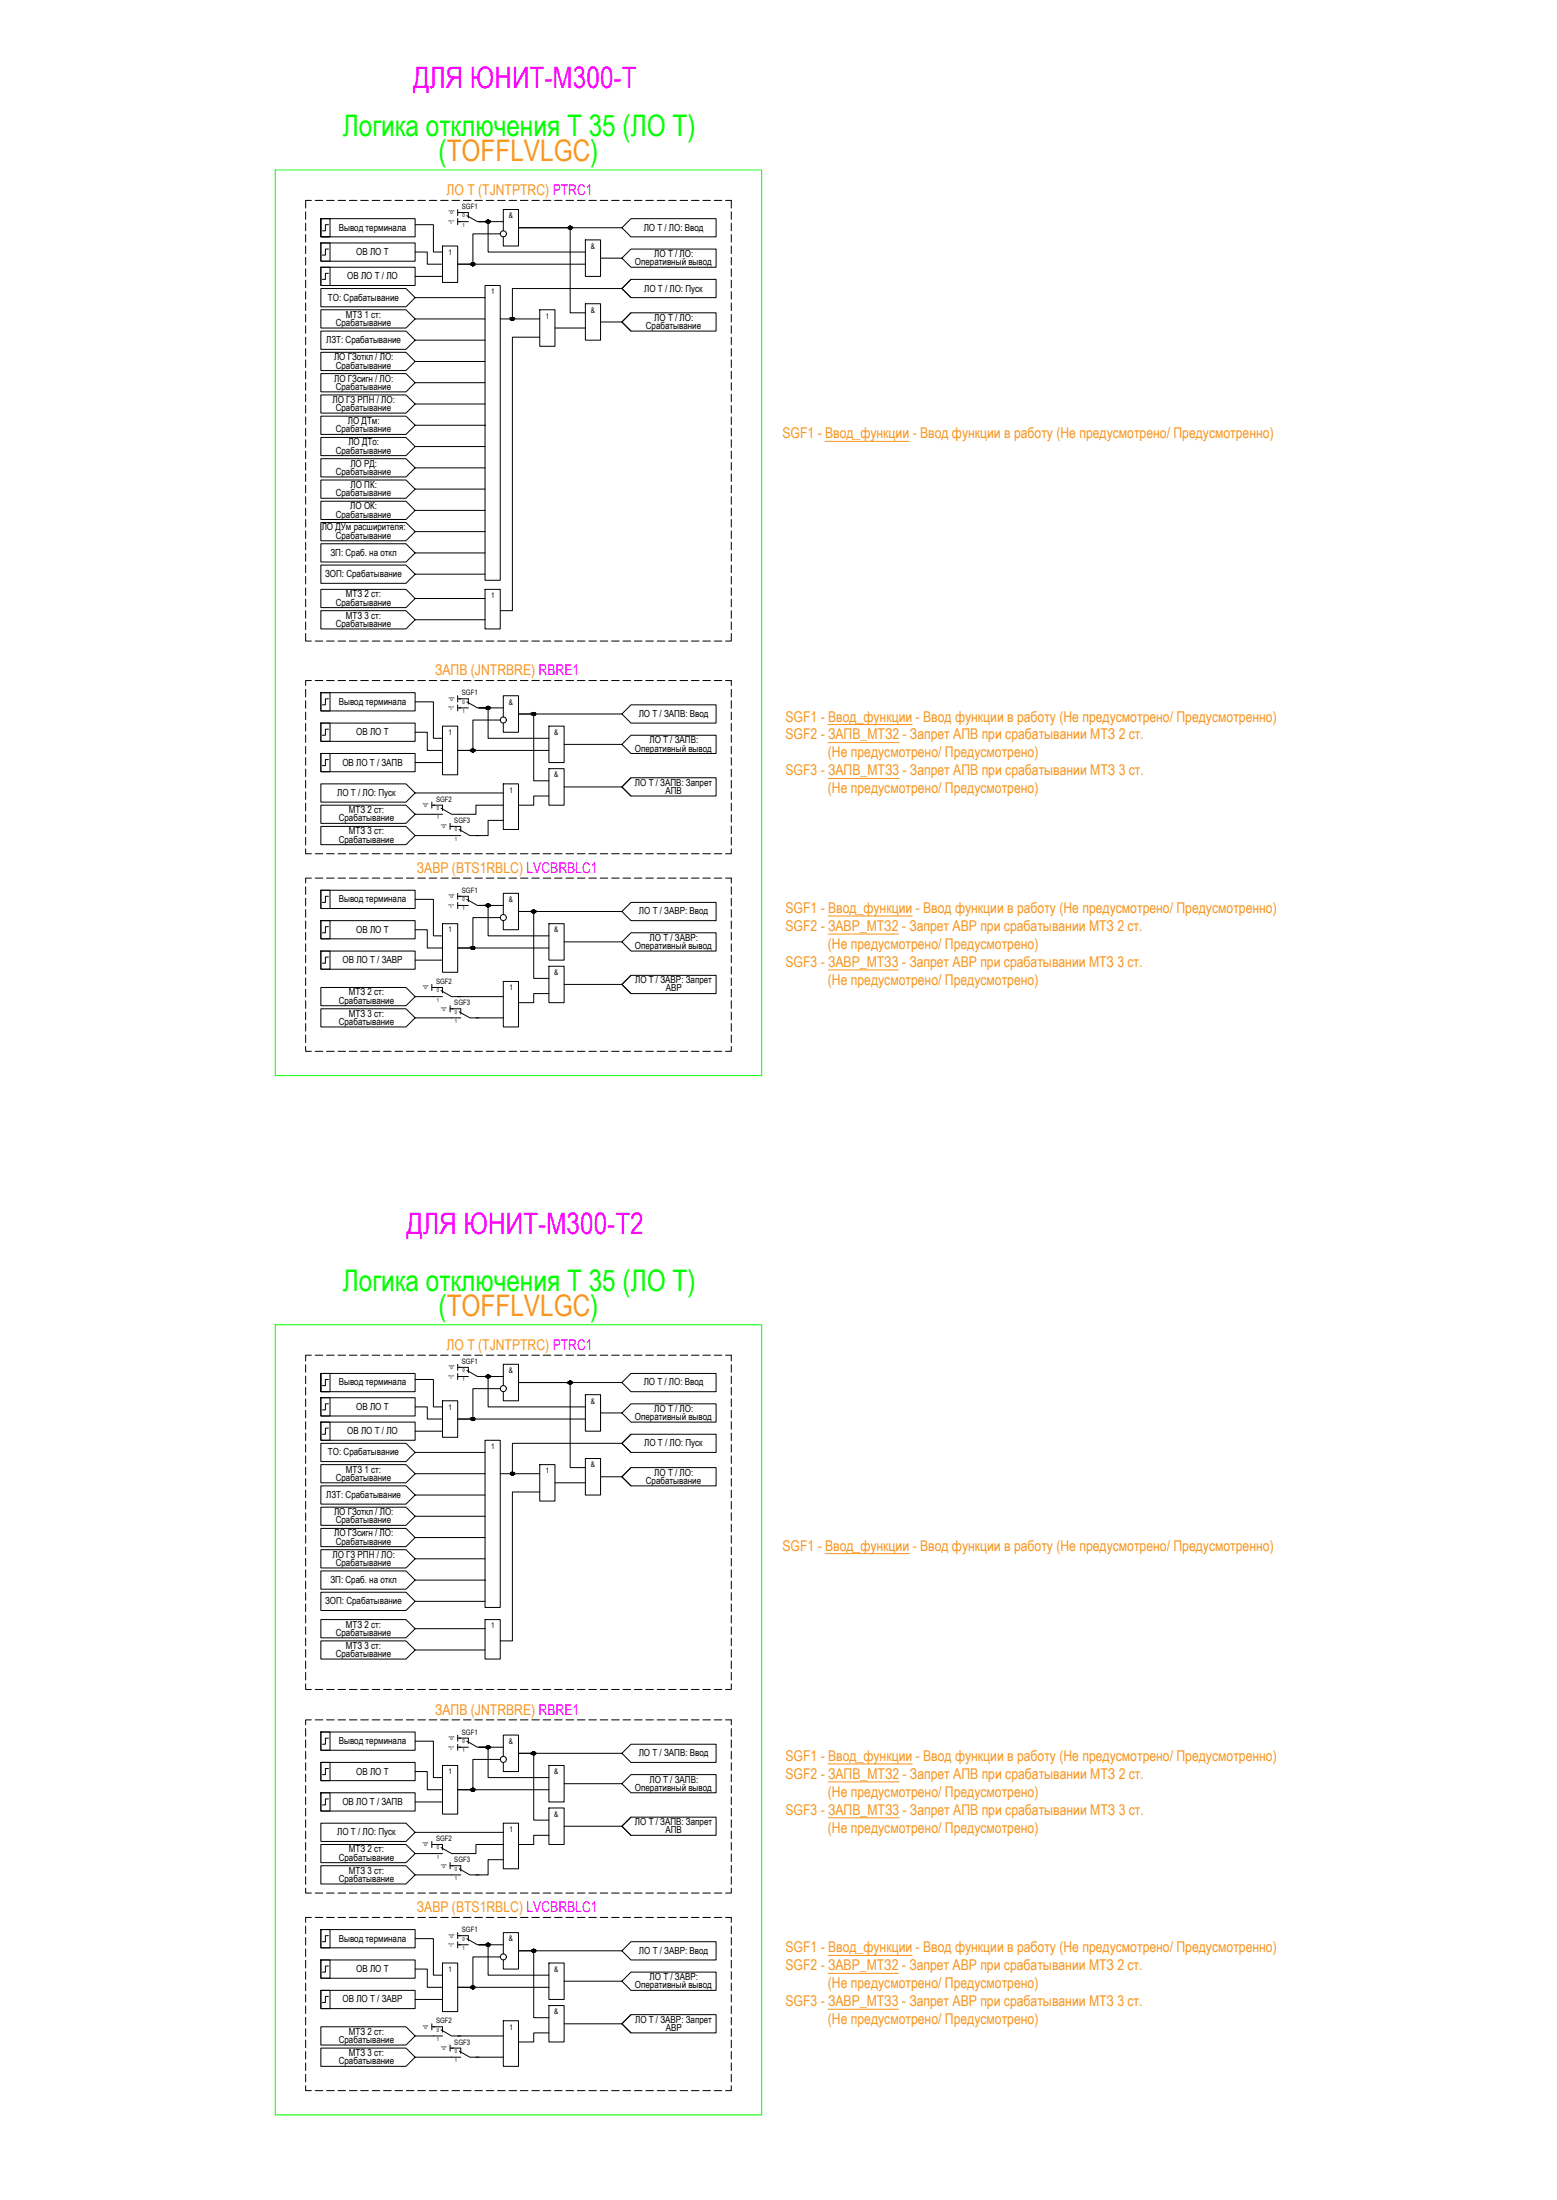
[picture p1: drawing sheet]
<svg xmlns="http://www.w3.org/2000/svg" width="841mm" height="1189mm" viewBox="0 0 841 1189" stroke-linecap="round" stroke-linejoin="round" font-family="sans-serif">
<!-- layer: 0 -->
<g fill="none" stroke="#000" stroke-width=".54">
<path d="M165 114v5M168 108h-3v4M170 108h4M173 118v10h5v-10h-5h51v10h-51zM176 108h5M183 108h4M189 108h4M195 108h4M201 108h4M207 108h4M213 108h4M219 108h5"/>
<path d="M226 108h4M232 108h4M238 108h4M244 108h4M247 113v4M247 118v3M247 115h2M247 120h2M250 108h4M256 108h5M263 108h4M269 108h4"/>
<path d="M272 120h-13h5v16h52M275 108h4M281 108h4M287 108h4M293 108h5M300 108h4M306 108h4M312 108h4M318 108h4M324 108h4M330 108h4M337 108h4"/>
<path d="M341 118h46v10h-46l-5-5zM343 108h4M349 108h4M355 108h4M361 108h4M367 108h4M373 108h5M380 108h4M386 108h4M392 108h3v4M395 114v5M165 121v4"/>
<path d="M165 127v4M165 133v4M165 139v4M173 131h51v10h-51zM173 131h5v10h-5zM177 135h-1v3h-2M177 121h-1v4h-2M224 136h7v7h8M224 121h10v15h5M239 133h8v20h-8zM270 126h-15v17h-8h69M272 125v-12h8v20h-8v-5"/>
<path d="M316 130h8v19h-8zM324 140h12l5-5h46v9h-46l-5-4M336 123h-56h28v46h8M395 121v4M395 127v4M395 133v4M395 139v4M165 145v4M165 151v5M165 158v4M173 156h46l5 5-5 5h-46zM173 144h5v10h-5z"/>
<path d="M173 144h51v10h-51zM177 148h-1v3h-2M224 149h15M262 154h8v160h-8zM336 156l5-5h46v10h-46l-5-5h-59v16M341 151l-5 5 5 5M395 145v4M395 151v5M395 158v4M165 164v4M165 170v4M165 176v4"/>
<path d="M173 167h46l5 5-5 5h-46zM224 172h38M224 161h38M270 172h22M292 167h8v20h-8zM300 177h16M316 164h8v20h-8zM324 174h12M341 169l-5 5 5 5M341 169h46v10h-46l-5-5zM395 164v4M395 170v4"/>
<path d="M395 176v4M165 182v4M165 188v4M165 194v5M173 190h46l5 5-5 5h-46zM224 184l-5 5h-46v-10h46l5 5h38M224 195h38M292 182h-15v148h-7M395 182v4M395 188v4M395 194v5M165 201v4"/>
<path d="M165 207v4M165 213v4M165 219v4M173 202h46l5 5-5 5h-46zM173 213h46l5 5-5 5h-46zM224 207h38M224 218h38M395 201v4M395 207v4M395 213v4M395 219v4M165 225v4"/>
<path d="M165 231v5M165 238v4M173 225h46l5 5-5 5h-46zM173 236h46l5 5-5 5h-46zM224 230h38M395 225v4M395 231v5M395 238v4M165 244v4M165 250v4M165 256v4M173 248h46l5 5-5 5h-46z"/>
<path d="M173 259h46l5 5-5 5h-46zM224 241h38M224 253h38M395 244v4M395 250v4M395 256v4M165 262v4M165 268v5M165 275v4M173 271h46l5 5-5 5h-46zM224 264h38M224 276h38"/>
<path d="M395 262v4M395 268v5M395 275v4M165 281v4M165 287v4M165 293v4M165 299v4M173 294h46l5 5-5 5h-46zM173 282h46l5 5-5 5h-46zM224 287h38M224 299h38M395 281v4"/>
<path d="M395 287v4M395 293v4M395 299v4M165 305v4M165 312v4M165 318v4M173 318h46l5 5-5 5h-46zM224 310l-5 5h-46v-10h46l5 5h38M262 318h8v22h-8zM395 305v4M395 312v4M395 318v4"/>
<path d="M165 324v4M165 330v4M165 336v4M173 330h46l5 5-5 5h-46zM224 323h38M224 335h38M395 324v4M395 330v4M395 336v4M165 342v4h3M170 346h4M176 346h5"/>
<path d="M183 346h4M189 346h4M195 346h4M201 346h4M207 346h4M213 346h4M219 346h5M226 346h4M232 346h4M238 346h4M244 346h4M250 346h4"/>
<path d="M256 346h5M263 346h4M269 346h4M275 346h4M281 346h4M287 346h4M293 346h5M300 346h4M306 346h4M312 346h4M318 346h4M324 346h4"/>
<path d="M330 346h4M337 346h4M343 346h4M349 346h4M355 346h4M361 346h4M367 346h4M373 346h5M380 346h4M386 346h4M395 342v4h-3M165 373v4"/>
<path d="M165 379v4M168 368h-3v2M170 368h4M173 374h5v10h-5zM173 374h51v10h-51zM176 368h5M177 378h-1v3h-2M183 368h4M189 368h4M195 368h4M201 368h4M207 368h4"/>
<path d="M213 368h4M219 368h5M224 379h10v20h5M226 368h4M232 368h4M238 368h4M244 368h4M247 376v3M247 378h2M250 368h4M256 368h5M263 368h4"/>
<path d="M269 368h4M275 368h4M281 368h4M287 368h4M293 368h5M300 368h4M306 368h4M312 368h4M318 368h4M324 368h4M330 368h4M337 368h4"/>
<path d="M343 368h4M349 368h4M355 368h4M361 368h4M367 368h4M373 368h5M380 368h4M386 368h4M392 368h3v2M395 373v4M395 379v4M165 385v4"/>
<path d="M165 391v4M165 397v4M173 391h5v10h-5zM173 391h51v10h-51zM177 394h-1v3h-2M224 396h7v10h8M239 392h8v27h-8zM247 381v3M247 383h2M270 389h-15v17h-8h50M272 383h-13h5v16h33M272 387v-11h8v20h-8v-5"/>
<path d="M297 392h8v20h-8zM336 386h-56h8v36h9M341 381h46v10h-46l-5-5zM395 385v4M395 391v4M395 397v4M165 403v4M165 409v5M165 416v4M173 407h5v10h-5zM173 407h51v10h-51zM177 410h-1v4h-2"/>
<path d="M224 412h15M297 415h8v20h-8zM305 402h31l5-5h46v10h-46l-5-5M395 403v4M395 409v5M395 416v4M165 422v4M165 428v4M165 434v4M173 424h46l5 5-5 4h-46zM173 435h46l5 5-5 5h-46zM224 429h48"/>
<path d="M233 433v4M233 435h2M272 424h8v24h-8zM272 435h-15v5h-8M297 430h-9v5h-8M305 425h31M341 420l-5 5 5 5M341 420h46v10h-46l-5-5zM395 422v4M395 428v4M395 434v4M165 459v2h3"/>
<path d="M165 440v4M165 446v4M165 453v4M173 447h46l5 5-5 4h-46zM224 440h10M224 452h20M243 445v3M243 447h2M272 443h-8v9h-7M395 459v2h-3M395 440v4M395 446v4"/>
<path d="M395 453v4M165 479v4M168 475h-3v2M170 461h4M170 475h4M176 461h5M176 475h5M183 461h4M183 475h4M189 461h4M189 475h4M195 461h4"/>
<path d="M195 475h4M201 461h4M201 475h4M207 461h4M207 475h4M213 461h4M213 475h4M219 461h5M219 475h5M226 461h4M226 475h4M232 461h4"/>
<path d="M232 475h4M238 461h4M238 475h4M244 461h4M244 475h4M250 461h4M250 475h4M256 461h5M256 475h5M263 461h4M263 475h4M269 461h4"/>
<path d="M269 475h4M275 461h4M275 475h4M281 461h4M281 475h4M287 461h4M287 475h4M293 461h5M293 475h5M300 461h4M300 475h4M306 461h4"/>
<path d="M306 475h4M312 461h4M312 475h4M318 461h4M318 475h4M324 461h4M324 475h4M330 461h4M330 475h4M337 461h4M337 475h4M343 461h4"/>
<path d="M343 475h4M349 461h4M349 475h4M355 461h4M355 475h4M361 461h4M361 475h4M367 461h4M367 475h4M373 461h5M373 475h5M380 461h4"/>
<path d="M380 475h4M386 461h4M386 475h4M392 475h3v2M395 479v4M165 485v5M165 492v4M165 498v4M173 498h5v9h-5zM173 498h51v9h-51zM173 481h5v10h-5zM173 481h51v10h-51z"/>
<path d="M177 484h-1v4h-2M224 486h10v20h5M239 499h8v26h-8zM247 483v3M247 488v3M247 484h2M247 489h2M270 496h-15v16h-8h50M272 489h-13h5v17h33M272 494v-11h8v19h-8v-4M297 499h8v20h-8zM336 493l5-5h46v10h-46z"/>
<path d="M336 493h-56h8v36h9M395 485v5M395 492v4M395 498v4M165 504v4M165 510v4M165 516v4M173 514h5v10h-5zM173 514h51v10h-51zM177 501h-1v3h-2M177 517h-1v4h-2M224 502h7v10h8"/>
<path d="M224 519h15M305 509h31M336 509l5-5h46v10h-46zM395 504v4M395 510v4M395 516v4M165 522v4M165 529v4M165 535v4M173 534h46l5 5-5 4h-46zM224 539h10M233 532v3"/>
<path d="M233 534h2M247 539h25M272 530h8v25h-8zM297 522h8v20h-8zM297 537h-9v5h-8M305 532h31M341 527l-5 5 5 5M341 527h46v10h-46l-5-5zM395 522v4M395 529v4M395 535v4M165 541v4"/>
<path d="M165 547v4M165 553v4M165 559v4M173 545h46l5 5-5 5h-46zM224 550h20M243 543v4M243 545h2M257 550h15M395 541v4M395 547v4M395 553v4M395 559v4"/>
<path d="M165 565v3h3M170 568h4M176 568h5M183 568h4M189 568h4M195 568h4M201 568h4M207 568h4M213 568h4M219 568h5M226 568h4M232 568h4"/>
<path d="M238 568h4M244 568h4M250 568h4M256 568h5M263 568h4M269 568h4M275 568h4M281 568h4M287 568h4M293 568h5M300 568h4M306 568h4"/>
<path d="M312 568h4M318 568h4M324 568h4M330 568h4M337 568h4M343 568h4M349 568h4M355 568h4M361 568h4M367 568h4M373 568h5M380 568h4"/>
<path d="M386 568h4M395 565v3h-3M165 737v5M168 732h-3v3M170 732h4M176 732h5M183 732h4M189 732h4M195 732h4M201 732h4M207 732h4M213 732h4"/>
<path d="M219 732h5M226 732h4M232 732h4M238 732h4M244 732h4M247 737v4M247 739h2M250 732h4M256 732h5M263 732h4M269 732h4M275 732h4"/>
<path d="M281 732h4M287 732h4M293 732h5M300 732h4M306 732h4M312 732h4M318 732h4M324 732h4M330 732h4M337 732h4M343 732h4M349 732h4"/>
<path d="M355 732h4M361 732h4M367 732h4M373 732h5M380 732h4M386 732h4M392 732h3v3M395 737v5M165 744v4M165 750v4M165 756v4M173 755h51v10h-51z"/>
<path d="M173 755h5v10h-5zM173 742v10h5v-10h-5h51v10h-51zM177 759h-1v3h-2M177 745h-1v4h-2M224 745h10v15h5M239 757h8v20h-8zM247 742v3M247 744h2M270 750h-15v17h-8h69M272 744h-13h5v16h52M272 749v-12h8v20h-8v-5M316 754h8v19h-8z"/>
<path d="M336 747l5-5h46v10h-46zM336 747h-56h28v46h8M395 744v4M395 750v4M395 756v4M165 762v4M165 768v4M165 774v5M173 780h46l5 5-5 5h-46zM173 768h5v10h-5zM173 768h51v10h-51zM177 772h-1v3h-2"/>
<path d="M224 760h7v7h8M224 773h15M262 778h8v91h-8zM324 764h12l5-5h46v9h-46l-5-4M336 780l5-5h46v10h-46l-5-5h-59v16M341 775l-5 5 5 5M395 762v4M395 768v4M395 774v5M165 781v4M165 787v4M165 793v4"/>
<path d="M165 799v4M173 791h46l5 5-5 5h-46zM224 796h38M224 785h38M270 796h22M292 791h8v20h-8zM316 788h8v20h-8zM324 798h12M341 793l-5 5 5 5M341 793h46v10h-46l-5-5zM395 781v4M395 787v4"/>
<path d="M395 793v4M395 799v4M165 805v4M165 811v4M165 818v4M173 814h46l5 5-5 5h-46zM224 808l-5 5h-46v-10h46l5 5h38M224 819h38M292 806h-15v81h-7M300 801h16M395 805v4M395 811v4"/>
<path d="M395 818v4M165 824v4M165 830v4M165 836v4M173 826h46l5 5-5 5h-46zM173 837h46l5 5-5 5h-46zM224 831h38M395 824v4M395 830v4M395 836v4M165 842v4M165 848v4"/>
<path d="M165 854v5M173 849h46l5 5-5 5h-46zM224 842h38M224 854h38M395 842v4M395 848v4M395 854v5M165 861v4M165 867v4M165 873v4M165 879v4M173 875h46l5 5-5 5h-46z"/>
<path d="M224 865l-5 5h-46v-10h46l5 5h38M262 875h8v22h-8zM395 861v4M395 867v4M395 873v4M395 879v4M165 885v4M165 891v5M165 898v4M173 887h46l5 5-5 5h-46zM224 880h38M224 892h38"/>
<path d="M395 885v4M395 891v5M395 898v4M165 910v3h3M165 904v4M170 913h4M176 913h5M183 913h4M189 913h4M195 913h4M201 913h4M207 913h4"/>
<path d="M213 913h4M219 913h5M226 913h4M232 913h4M238 913h4M244 913h4M250 913h4M256 913h5M263 913h4M269 913h4M275 913h4M281 913h4"/>
<path d="M287 913h4M293 913h5M300 913h4M306 913h4M312 913h4M318 913h4M324 913h4M330 913h4M337 913h4M343 913h4M349 913h4M355 913h4"/>
<path d="M361 913h4M367 913h4M373 913h5M380 913h4M386 913h4M395 910v3h-3M395 904v4M165 934v4M168 929h-3v3M170 929h4M173 936h5v10h-5zM173 936h51v10h-51z"/>
<path d="M176 929h5M177 939h-1v4h-2M183 929h4M189 929h4M195 929h4M201 929h4M207 929h4M213 929h4M219 929h5M226 929h4M232 929h4M238 929h4"/>
<path d="M244 929h4M247 938v3M247 939h2M250 929h4M256 929h5M263 929h4M269 929h4M275 929h4M281 929h4M287 929h4M293 929h5M300 929h4"/>
<path d="M306 929h4M312 929h4M318 929h4M324 929h4M330 929h4M337 929h4M343 929h4M349 929h4M355 929h4M361 929h4M367 929h4M373 929h5"/>
<path d="M380 929h4M386 929h4M392 929h3v3M395 934v4M165 940v4M165 946v5M165 953v4M165 959v4M173 952h5v10h-5zM173 952h51v10h-51zM177 956h-1v3h-2M224 957h7v10h8"/>
<path d="M224 941h10v20h5M239 954h8v26h-8zM247 943v3M247 944h2M270 951h-15v16h-8h50M272 944h-13h5v17h33M272 949v-11h8v19h-8v-5M297 954h8v20h-8zM336 947l5-4h46v9h-46zM336 947h-56h8v37h9M395 940v4M395 946v5"/>
<path d="M395 953v4M395 959v4M165 965v4M165 971v4M165 977v4M173 969h5v10h-5zM173 969h51v10h-51zM177 972h-1v3h-2M224 974h15M297 977h8v20h-8zM305 964h31l5-5h46v10h-46l-5-5M395 965v4"/>
<path d="M395 971v4M395 977v4M165 983v5M165 990v4M165 996v4M173 985h46l5 5-5 5h-46zM173 997h46l5 5-5 5h-46zM224 990h48M233 995v3M233 997h2M272 985h8v25h-8zM272 997h-15v5h-8"/>
<path d="M297 992h-9v5h-8M305 987h31M336 987l5-5h46v10h-46zM341 982l-5 5 5 5M395 983v5M395 990v4M395 996v4M165 1002v4M165 1008v4M165 1014v4M173 1008h46l5 5-5 5h-46zM224 1002h10"/>
<path d="M224 1013h20M243 1007v3M243 1008h2M272 1005h-8v8h-7M395 1002v4M395 1008v4M395 1014v4M165 1020v3h3M168 1036h-3v3M170 1023h4M170 1036h4M176 1023h5"/>
<path d="M176 1036h5M183 1023h4M183 1036h4M189 1023h4M189 1036h4M195 1023h4M195 1036h4M201 1023h4M201 1036h4M207 1023h4M207 1036h4M213 1023h4"/>
<path d="M213 1036h4M219 1023h5M219 1036h5M226 1023h4M226 1036h4M232 1023h4M232 1036h4M238 1023h4M238 1036h4M244 1023h4M244 1036h4M250 1023h4"/>
<path d="M250 1036h4M256 1023h5M256 1036h5M263 1023h4M263 1036h4M269 1023h4M269 1036h4M275 1023h4M275 1036h4M281 1023h4M281 1036h4M287 1023h4"/>
<path d="M287 1036h4M293 1023h5M293 1036h5M300 1023h4M300 1036h4M306 1023h4M306 1036h4M312 1023h4M312 1036h4M318 1023h4M318 1036h4M324 1023h4"/>
<path d="M324 1036h4M330 1023h4M330 1036h4M337 1023h4M337 1036h4M343 1023h4M343 1036h4M349 1023h4M349 1036h4M355 1023h4M355 1036h4M361 1023h4"/>
<path d="M361 1036h4M367 1023h4M367 1036h4M373 1023h5M373 1036h5M380 1023h4M380 1036h4M386 1023h4M386 1036h4M392 1036h3v3M395 1020v3h-3M165 1041v4"/>
<path d="M165 1047v4M165 1053v4M165 1059v4M173 1059h5v10h-5zM173 1059h51v10h-51zM173 1043h5v10h-5zM173 1043h51v10h-51zM177 1046h-1v3h-2M224 1048h10v19h5M247 1044v4M247 1049v4M247 1046h2"/>
<path d="M247 1051h2M270 1058h-15v16h-8h50M272 1051h-13h5v16h33M272 1056v-12h8v20h-8v-5M336 1054l5-5h46v10h-46zM336 1054h-56h8v36h9M395 1041v4M395 1047v4M395 1053v4M395 1059v4M165 1066v4M165 1072v4"/>
<path d="M165 1078v4M173 1076h5v9h-5zM173 1076h51v9h-51zM177 1062h-1v4h-2M177 1079h-1v3h-2M224 1064h7v10h8M239 1061h8v26h-8zM297 1061h8v19h-8zM305 1071h31M336 1071l5-5h46v10h-46zM395 1066v4M395 1072v4"/>
<path d="M395 1078v4M165 1084v4M165 1090v4M165 1096v4M173 1095h46l5 5-5 5h-46zM224 1080h15M233 1094v3M233 1095h2M272 1092h8v25h-8zM297 1084h8v19h-8zM297 1099h-9v4h-8M305 1094h31"/>
<path d="M341 1089l-5 5 5 5M341 1089h46v10h-46l-5-5zM395 1084v4M395 1090v4M395 1096v4M165 1102v5M165 1109v4M165 1115v4M173 1107h46l5 5-5 5h-46zM224 1100h10M224 1112h20M243 1105v3"/>
<path d="M243 1107h2M247 1100h25M257 1112h15M395 1102v5M395 1109v4M395 1115v4M165 1127v3h3M165 1121v4M170 1130h4M176 1130h5M183 1130h4M189 1130h4"/>
<path d="M195 1130h4M201 1130h4M207 1130h4M213 1130h4M219 1130h5M226 1130h4M232 1130h4M238 1130h4M244 1130h4M250 1130h4M256 1130h5M263 1130h4"/>
<path d="M269 1130h4M275 1130h4M281 1130h4M287 1130h4M293 1130h5M300 1130h4M306 1130h4M312 1130h4M318 1130h4M324 1130h4M330 1130h4M337 1130h4"/>
<path d="M343 1130h4M349 1130h4M355 1130h4M361 1130h4M367 1130h4M373 1130h5M380 1130h4M386 1130h4M395 1127v3h-3M395 1121v4"/>
<circle cx="264" cy="120" r=".8"/>
<circle cx="272" cy="126" r="1.6"/>
<circle cx="308" cy="123" r=".8"/>
<circle cx="255" cy="143" r=".8"/>
<circle cx="277" cy="172" r=".8"/>
<circle cx="264" cy="383" r=".8"/>
<circle cx="272" cy="389" r="1.6"/>
<circle cx="288" cy="386" r=".8"/>
<circle cx="255" cy="406" r=".8"/>
<circle cx="264" cy="489" r=".8"/>
<circle cx="272" cy="496" r="1.6"/>
<circle cx="288" cy="493" r=".8"/>
<circle cx="255" cy="512" r=".8"/>
<circle cx="264" cy="744" r=".8"/>
<circle cx="272" cy="750" r="1.6"/>
<circle cx="308" cy="747" r=".8"/>
<circle cx="255" cy="767" r=".8"/>
<circle cx="277" cy="796" r=".8"/>
<circle cx="264" cy="944" r=".8"/>
<circle cx="272" cy="951" r="1.6"/>
<circle cx="288" cy="947" r=".8"/>
<circle cx="255" cy="967" r=".8"/>
<circle cx="264" cy="1051" r=".8"/>
<circle cx="272" cy="1057" r="1.6"/>
<circle cx="288" cy="1054" r=".8"/>
<circle cx="255" cy="1074" r=".8"/>
</g>
<path d="M149 92h262v489h-262zM149 716h262v427h-262z" fill="none" stroke="#0f0" stroke-width=".54"/>
<g fill="none" stroke="#000" stroke-width=".54">
<path d="M248 115h5v3M248 120h5M252 117l6 3h5M248 378h5v3M252 379l6 4h5M248 383h5M234 435h5v3M238 437l6 3h5M234 440h5M244 447h5v2M244 452h5M248 448l6 4h5"/>
<path d="M248 484h5v3M248 489h5M252 486l6 3h5M234 534h5v3M234 539h5M238 535l6 4h5M244 545h5v3M244 550h5M248 547l6 3h5M248 739h5v3M248 744h5M252 741l6 3h5"/>
<path d="M248 939h5v3M248 944h5M252 941l6 3h5M234 997h5v3M238 998l6 4h5M234 1002h5M244 1008h5v3M244 1013h5M248 1010l6 3h5M248 1046h5v3M248 1051h5M252 1048l6 3h5"/>
<path d="M234 1095h5v3M238 1097l6 3h5M234 1100h5M244 1107h5v3M244 1112h5M248 1108l6 4h5"/>
</g>
<!-- layer: 0 -->
<g fill="#000" stroke="#000" stroke-width=".54">
<path d="M276 172h1zM288 387h1zM288 493h1zM276 796h1zM288 948h1zM288 1055h1z"/>
<path d="M263 119h1zM263 119h1z"/>
<path d="M263 119h1zM263 119h1z"/>
<path d="M263 119h1zM263 119h1z"/>
<path d="M263 119h1zM263 119h1z"/>
<path d="M263 119h1zM263 119h1z"/>
<path d="M263 119h1zM263 119h1z"/>
<path d="M263 119h1zM263 119h1z"/>
<path d="M263 119h1zM263 119h1z"/>
<path d="M263 119h1zM263 119h1z"/>
<path d="M263 119h1zM263 119h1z"/>
<path d="M263 119l1 1zM263 119l1 1z"/>
<path d="M263 120h1zM263 120h1z"/>
<path d="M263 120h1zM263 120h1z"/>
<path d="M263 120h1zM263 120h1z"/>
<path d="M263 120h1zM263 120h1z"/>
<path d="M263 120h1zM263 120h1z"/>
<path d="M263 120h1zM263 120h1z"/>
<path d="M263 121h1zM263 121h1z"/>
<path d="M263 121h1zM263 121h1z"/>
<path d="M263 120h1zM263 120l1 1z"/>
<path d="M263 120h1zM263 120h1z"/>
<path d="M263 120h1zM263 120h1z"/>
<path d="M263 120h1zM263 120h1z"/>
<path d="M263 120h1zM263 120h1z"/>
<path d="M263 120h1zM263 120h1z"/>
<path d="M263 120h1zM263 120h1z"/>
<path d="M263 120h1zM263 120h1z"/>
<path d="M263 120h1zM263 120h1z"/>
<path d="M308 122h1zM308 122h1z"/>
<path d="M307 122l2 1zM307 122l2 1z"/>
<path d="M307 124h2zM307 124h1z"/>
<path d="M307 123h2zM307 123h2z"/>
<path d="M307 124h2zM307 124h2z"/>
<path d="M307 123h2zM307 123h2z"/>
<path d="M307 124h2zM307 124h2z"/>
<path d="M307 123h2zM307 123h2z"/>
<path d="M307 123h2zM307 123h2z"/>
<path d="M307 123l2 1zM307 123l2 1z"/>
<path d="M307 124h2zM307 124h2z"/>
<path d="M307 123h2zM307 123h2z"/>
<path d="M307 123h2zM307 123h2z"/>
<path d="M307 123h2zM307 123h2z"/>
<path d="M307 123h2zM307 123h2z"/>
<path d="M307 123h2zM307 123h2z"/>
<path d="M307 123h2zM307 123h2z"/>
<path d="M307 123h2zM307 123h2z"/>
<path d="M307 123h2zM307 123h2z"/>
<path d="M307 123h2zM307 123h2z"/>
<path d="M255 142h1zM255 142h1z"/>
<path d="M255 142h1zM255 142h1z"/>
<path d="M255 144h1zM255 144h1z"/>
<path d="M255 142h1zM255 142h1z"/>
<path d="M255 144h1zM255 144h1z"/>
<path d="M255 142h1zM255 142h1z"/>
<path d="M255 143h1zM255 143l1 1z"/>
<path d="M255 142h1zM255 142h1z"/>
<path d="M255 143h1zM255 143h1z"/>
<path d="M255 142h1zM255 142h1z"/>
<path d="M255 143h1zM255 143h1z"/>
<path d="M255 142h1zM255 142h1z"/>
<path d="M255 143h1zM255 143h1z"/>
<path d="M255 142h1zM255 142h1z"/>
<path d="M255 143h1zM255 143h1z"/>
<path d="M255 142h1zM255 142h1z"/>
<path d="M255 143h1zM255 143h1z"/>
<path d="M255 142h1zM255 142h1z"/>
<path d="M255 143h1zM255 143h1z"/>
<path d="M255 142l1 1zM255 142l1 1z"/>
<path d="M255 143h1zM255 143h1z"/>
<path d="M255 143h1zM255 143h1z"/>
<path d="M255 143h1zM255 143h1z"/>
<path d="M255 143h1zM255 143h1z"/>
<path d="M255 143h1zM255 143h1z"/>
<path d="M255 143h1zM255 143h1z"/>
<path d="M255 143h1zM255 143h1z"/>
<path d="M255 143h1zM255 143h1z"/>
<path d="M276 172h1zM276 172h1z"/>
<path d="M276 173h1zM276 173h1z"/>
<path d="M276 172h1zM276 172h1z"/>
<path d="M276 173h1zM276 173h1z"/>
<path d="M276 172h1zM276 172h1z"/>
<path d="M276 173h1zM276 173h1z"/>
<path d="M276 172h1zM276 172h1z"/>
<path d="M276 173h1zM276 173h1z"/>
<path d="M276 172h1zM276 172h1z"/>
<path d="M276 173h1zM276 173h1z"/>
<path d="M276 172h1zM276 172h1z"/>
<path d="M276 173h1zM276 173h1z"/>
<path d="M276 172h1zM276 172h1z"/>
<path d="M276 172h2zM276 172h2z"/>
<path d="M276 173h1zM276 173h1z"/>
<path d="M276 173h1zM276 173h1z"/>
<path d="M276 172h2zM276 172h2z"/>
<path d="M276 173h2zM276 173h1z"/>
<path d="M276 172h2zM276 172h2z"/>
<path d="M276 172h2zM276 172h2z"/>
<path d="M276 172h2zM276 172h2z"/>
<path d="M276 172h2zM276 172h2z"/>
<path d="M276 172l2 1zM276 172l2 1z"/>
<path d="M276 173h2zM276 173h2z"/>
<path d="M276 172h2zM276 172h2z"/>
<path d="M263 382h1zM263 382h1z"/>
<path d="M263 382h1zM263 382h1z"/>
<path d="M263 383h1zM263 383h1z"/>
<path d="M263 382h1zM263 382h1z"/>
<path d="M263 383h1zM263 383h1z"/>
<path d="M263 382h1zM263 382h1z"/>
<path d="M263 383h1zM263 383h1z"/>
<path d="M263 382h1zM263 382h1z"/>
<path d="M263 383h1zM263 383h1z"/>
<path d="M263 382h1zM263 382h1z"/>
<path d="M263 383h1zM263 383h1z"/>
<path d="M263 382h1zM263 382h1z"/>
<path d="M263 383h1zM263 383h1z"/>
<path d="M263 382h1zM263 382h1z"/>
<path d="M263 383h1zM263 383h1z"/>
<path d="M263 382h1zM263 382h1z"/>
<path d="M263 383h1zM263 383h1z"/>
<path d="M263 382h1zM263 382h1z"/>
<path d="M263 383h1zM263 383h1z"/>
<path d="M263 382h1zM263 382h1z"/>
<path d="M263 382h1zM263 382h1z"/>
<path d="M263 383h1zM263 383h1z"/>
<path d="M263 383h1zM263 383h1z"/>
<path d="M263 382h1zM263 382h1z"/>
<path d="M263 382l1 1zM263 382l1 1z"/>
<path d="M263 383h1zM263 383h1z"/>
<path d="M263 383h1zM263 383h1z"/>
<path d="M263 383h1zM263 383h1z"/>
<path d="M288 385h1zM288 385h1z"/>
<path d="M288 385h1zM288 385h1z"/>
<path d="M288 385h1zM288 385h1z"/>
<path d="M288 387h1zM288 387h1z"/>
<path d="M288 385h1zM288 385h1z"/>
<path d="M288 387h1zM288 387h1z"/>
<path d="M288 385h1zM288 385h1z"/>
<path d="M288 387h1zM288 387h1z"/>
<path d="M288 385h1zM288 385h1z"/>
<path d="M288 386h1zM288 386l1 1z"/>
<path d="M288 385h1zM288 385h1z"/>
<path d="M288 386h1zM288 386h1z"/>
<path d="M288 385h1zM288 385h1z"/>
<path d="M288 386h1zM288 386h1z"/>
<path d="M288 385h1zM288 385h1z"/>
<path d="M288 386h1zM288 386h1z"/>
<path d="M288 385l1 1zM288 385l1 1z"/>
<path d="M288 386h1zM288 386h1z"/>
<path d="M288 386h1zM288 386h1z"/>
<path d="M287 386h2zM287 386h2z"/>
<path d="M287 386h2zM287 386h2z"/>
<path d="M288 386h1zM288 386h1z"/>
<path d="M287 386h2zM287 386h2z"/>
<path d="M287 386h2zM287 386h2z"/>
<path d="M287 386h2zM287 386h2z"/>
<path d="M287 386h2zM287 386h2z"/>
<path d="M287 386h2zM287 386h2z"/>
<path d="M255 405h1zM255 405h1z"/>
<path d="M255 405h1zM255 405h1z"/>
<path d="M255 406h1zM255 406h1z"/>
<path d="M255 405h1zM255 405h1z"/>
<path d="M255 406h1zM255 406h1z"/>
<path d="M255 405h1zM255 405h1z"/>
<path d="M255 406h1zM255 406h1z"/>
<path d="M255 405h1zM255 405h1z"/>
<path d="M255 406h1zM255 406h1z"/>
<path d="M255 405h1zM255 405h1z"/>
<path d="M255 406h1zM255 406h1z"/>
<path d="M255 405h1zM255 405h1z"/>
<path d="M255 406h1zM255 406h1z"/>
<path d="M255 405h1zM255 405h1z"/>
<path d="M255 406h1zM255 406h1z"/>
<path d="M255 405h1zM255 405h1z"/>
<path d="M255 406h1zM255 406h1z"/>
<path d="M255 405h1zM255 405h1z"/>
<path d="M255 406h1zM255 406h1z"/>
<path d="M255 405h1zM255 405h1z"/>
<path d="M255 405h1zM255 405h1z"/>
<path d="M255 406h1zM255 406h1z"/>
<path d="M255 406h1zM255 406h1z"/>
<path d="M255 405h1zM255 405h1z"/>
<path d="M255 405l1 1zM255 405l1 1z"/>
<path d="M255 406h1zM255 406h1z"/>
<path d="M255 406h1zM255 406h1z"/>
<path d="M255 406h1zM255 406h1z"/>
<path d="M263 488h1zM263 488h1z"/>
<path d="M263 488l1 1zM263 489h1z"/>
<path d="M263 490h1zM263 490h1z"/>
<path d="M263 489h1zM263 489h1z"/>
<path d="M263 490h1zM263 490h1z"/>
<path d="M263 489h1zM263 489h1z"/>
<path d="M263 490h1zM263 490h1z"/>
<path d="M263 489h1zM263 489h1z"/>
<path d="M263 490h1zM263 490h1z"/>
<path d="M263 489h1zM263 489h1z"/>
<path d="M263 490h1zM263 490h1z"/>
<path d="M263 489h1zM263 489h1z"/>
<path d="M263 490h1zM263 490h1z"/>
<path d="M263 489h1zM263 489h1z"/>
<path d="M263 490h1zM263 490h1z"/>
<path d="M263 489h1zM263 489h1z"/>
<path d="M263 490h1zM263 490h1z"/>
<path d="M263 489h1zM263 489h1z"/>
<path d="M263 490h1zM263 490h1z"/>
<path d="M263 489h1zM263 489h1z"/>
<path d="M263 489h1zM263 489h1z"/>
<path d="M263 490h1zM263 490h1z"/>
<path d="M263 490h1zM263 490h1z"/>
<path d="M263 489h1zM263 489h1z"/>
<path d="M263 489h1zM263 489h1z"/>
<path d="M263 489h1zM263 489h1z"/>
<path d="M263 489h1zM263 489h1z"/>
<path d="M263 489h1zM263 489l1 1z"/>
<path d="M288 492h1zM288 492h1z"/>
<path d="M288 492h1zM288 492h1z"/>
<path d="M288 492h1zM288 492h1z"/>
<path d="M288 493h1zM288 493h1z"/>
<path d="M288 492h1zM288 492h1z"/>
<path d="M288 493h1zM288 493h1z"/>
<path d="M288 492h1zM288 492h1z"/>
<path d="M288 493h1zM288 493h1z"/>
<path d="M288 492h1zM288 492h1z"/>
<path d="M288 493h1zM288 493h1z"/>
<path d="M288 492h1zM288 492h1z"/>
<path d="M288 493h1zM288 493h1z"/>
<path d="M288 492h1zM288 492h1z"/>
<path d="M288 493h1zM288 493h1z"/>
<path d="M288 492h1zM288 492h1z"/>
<path d="M288 493h1zM288 493h1z"/>
<path d="M288 492h1zM288 492h1z"/>
<path d="M288 493h1zM288 493h1z"/>
<path d="M288 492h1zM288 492h1z"/>
<path d="M287 492h2zM287 492h2z"/>
<path d="M287 493h2zM287 493h2z"/>
<path d="M288 493h1zM288 493h1z"/>
<path d="M287 492l2 1zM287 492l2 1z"/>
<path d="M287 493h2zM287 493h2z"/>
<path d="M287 493h2zM287 493h2z"/>
<path d="M287 493h2zM287 493h2z"/>
<path d="M287 493h2zM287 493h2z"/>
<path d="M255 511l1 1zM255 512h1z"/>
<path d="M255 512h1zM255 512h1z"/>
<path d="M255 513h1zM255 513h1z"/>
<path d="M255 512h1zM255 512h1z"/>
<path d="M255 513h1zM255 513h1z"/>
<path d="M255 512h1zM255 512h1z"/>
<path d="M255 513h1zM255 513h1z"/>
<path d="M255 512h1zM255 512h1z"/>
<path d="M255 513h1zM255 513h1z"/>
<path d="M255 512h1zM255 512h1z"/>
<path d="M255 513h1zM255 513h1z"/>
<path d="M255 512h1zM255 512h1z"/>
<path d="M255 513h1zM255 513h1z"/>
<path d="M255 512h1zM255 512h1z"/>
<path d="M255 513h1zM255 513h1z"/>
<path d="M255 512h1zM255 512h1z"/>
<path d="M255 513h1zM255 513h1z"/>
<path d="M255 512h1zM255 512h1z"/>
<path d="M255 513h1zM255 513h1z"/>
<path d="M255 512h1zM255 512h1z"/>
<path d="M255 512h1zM255 512h1z"/>
<path d="M255 513h1zM255 513h1z"/>
<path d="M255 513h1zM255 513h1z"/>
<path d="M255 512h1zM255 512h1z"/>
<path d="M255 512h1zM255 512h1z"/>
<path d="M255 512h1zM255 512h1z"/>
<path d="M255 512h1zM255 512h1z"/>
<path d="M255 512h1zM255 512l1 1z"/>
<path d="M263 743h1zM263 743h1z"/>
<path d="M263 743h1zM263 743h1z"/>
<path d="M263 745h1zM263 745h1z"/>
<path d="M263 743h1zM263 743h1z"/>
<path d="M263 745h1zM263 745h1z"/>
<path d="M263 743h1zM263 743h1z"/>
<path d="M263 745h1zM263 745h1z"/>
<path d="M263 743h1zM263 743h1z"/>
<path d="M263 744h1zM263 744l1 1z"/>
<path d="M263 743h1zM263 743h1z"/>
<path d="M263 744h1zM263 744h1z"/>
<path d="M263 743h1zM263 743h1z"/>
<path d="M263 744h1zM263 744h1z"/>
<path d="M263 743h1zM263 743h1z"/>
<path d="M263 744h1zM263 744h1z"/>
<path d="M263 743h1zM263 743h1z"/>
<path d="M263 744h1zM263 744h1z"/>
<path d="M263 743l1 1zM263 743l1 1z"/>
<path d="M263 744h1zM263 744h1z"/>
<path d="M263 744h1zM263 744h1z"/>
<path d="M263 744h1zM263 744h1z"/>
<path d="M263 744h1zM263 744h1z"/>
<path d="M263 744h1zM263 744h1z"/>
<path d="M263 744h1zM263 744h1z"/>
<path d="M263 744h1zM263 744h1z"/>
<path d="M263 744h1zM263 744h1z"/>
<path d="M263 744h1zM263 744h1z"/>
<path d="M263 744h1zM263 744h1z"/>
<path d="M308 746l1 1zM308 746l1 1z"/>
<path d="M307 747h2zM307 747h2z"/>
<path d="M307 748h2zM307 748h1z"/>
<path d="M307 747h2zM307 747h2z"/>
<path d="M307 748h2zM307 748h2z"/>
<path d="M307 747h2zM307 747h2z"/>
<path d="M307 748h2zM307 748h2z"/>
<path d="M307 747h2zM307 747h2z"/>
<path d="M307 747h2zM307 747h2z"/>
<path d="M307 747l2 1zM307 747l2 1z"/>
<path d="M307 748h2zM307 748h2z"/>
<path d="M307 747h2zM307 747h2z"/>
<path d="M307 747h2zM307 747h2z"/>
<path d="M307 747h2zM307 747h2z"/>
<path d="M307 747h2zM307 747h2z"/>
<path d="M307 747h2zM307 747h2z"/>
<path d="M307 747h2zM307 747h2z"/>
<path d="M307 747h2zM307 747h2z"/>
<path d="M307 747h2zM307 747h2z"/>
<path d="M307 747h2zM307 747h2z"/>
<path d="M255 766h1zM255 766h1z"/>
<path d="M255 766h1zM255 766h1z"/>
<path d="M255 768h1zM255 768h1z"/>
<path d="M255 766h1zM255 766h1z"/>
<path d="M255 768h1zM255 768h1z"/>
<path d="M255 766h1zM255 766h1z"/>
<path d="M255 768h1zM255 768h1z"/>
<path d="M255 766h1zM255 766h1z"/>
<path d="M255 768h1zM255 768h1z"/>
<path d="M255 766h1zM255 766h1z"/>
<path d="M255 767h1zM255 767l1 1z"/>
<path d="M255 766h1zM255 766h1z"/>
<path d="M255 767h1zM255 767h1z"/>
<path d="M255 766h1zM255 766h1z"/>
<path d="M255 767h1zM255 767h1z"/>
<path d="M255 766h1zM255 766h1z"/>
<path d="M255 767h1zM255 767h1z"/>
<path d="M255 766l1 1zM255 766l1 1z"/>
<path d="M255 767h1zM255 767h1z"/>
<path d="M255 767h1zM255 767h1z"/>
<path d="M255 767h1zM255 767h1z"/>
<path d="M255 767h1zM255 767h1z"/>
<path d="M255 767h1zM255 767h1z"/>
<path d="M255 767h1zM255 767h1z"/>
<path d="M255 767h1zM255 767h1z"/>
<path d="M255 767h1zM255 767h1z"/>
<path d="M255 767h1zM255 767h1z"/>
<path d="M255 767h1zM255 767h1z"/>
<path d="M276 796h1zM276 796h1z"/>
<path d="M276 797h1zM276 797h1z"/>
<path d="M276 796h1zM276 796h1z"/>
<path d="M276 797h1zM276 797h1z"/>
<path d="M276 796h1zM276 796h1z"/>
<path d="M276 797h1zM276 797h1z"/>
<path d="M276 796h1zM276 796h1z"/>
<path d="M276 797h1zM276 797h1z"/>
<path d="M276 796h1zM276 796h1z"/>
<path d="M276 797h1zM276 797h1z"/>
<path d="M276 796h1zM276 796h1z"/>
<path d="M276 797h1zM276 797h1z"/>
<path d="M276 796h1zM276 796h1z"/>
<path d="M276 796h2zM276 796h2z"/>
<path d="M276 797h1zM276 797h1z"/>
<path d="M276 797h1zM276 797h1z"/>
<path d="M276 796h2zM276 796h2z"/>
<path d="M276 797h2zM276 797h1z"/>
<path d="M276 796h2zM276 796h2z"/>
<path d="M276 796h2zM276 796h2z"/>
<path d="M276 796h2zM276 796h2z"/>
<path d="M276 796l2 1zM276 796l2 1z"/>
<path d="M276 797h2zM276 797h2z"/>
<path d="M276 797h2zM276 797h2z"/>
<path d="M276 796h2zM276 796h2z"/>
<path d="M263 943h1zM263 943h1z"/>
<path d="M263 943h1zM263 943h1z"/>
<path d="M263 945h1zM263 945h1z"/>
<path d="M263 943h1zM263 943h1z"/>
<path d="M263 945h1zM263 945h1z"/>
<path d="M263 943l1 1zM263 943l1 1z"/>
<path d="M263 945h1zM263 945h1z"/>
<path d="M263 944h1zM263 944h1z"/>
<path d="M263 945h1zM263 945h1z"/>
<path d="M263 944h1zM263 944h1z"/>
<path d="M263 945h1zM263 945h1z"/>
<path d="M263 944h1zM263 944h1z"/>
<path d="M263 945h1zM263 945h1z"/>
<path d="M263 944h1zM263 944h1z"/>
<path d="M263 945h1zM263 945h1z"/>
<path d="M263 944h1zM263 944h1z"/>
<path d="M263 945h1zM263 945h1z"/>
<path d="M263 944h1zM263 944h1z"/>
<path d="M263 945h1zM263 945h1z"/>
<path d="M263 944h1zM263 944h1z"/>
<path d="M263 944h1zM263 944h1z"/>
<path d="M263 944l1 1zM263 944l1 1z"/>
<path d="M263 945h1zM263 945h1z"/>
<path d="M263 944h1zM263 944h1z"/>
<path d="M263 944h1zM263 944h1z"/>
<path d="M263 944h1zM263 944h1z"/>
<path d="M263 944h1zM263 944h1z"/>
<path d="M263 944h1zM263 944h1z"/>
<path d="M288 947h1zM288 947h1z"/>
<path d="M288 947h1zM288 947h1z"/>
<path d="M288 947h1zM288 947h1z"/>
<path d="M288 948h1zM288 948h1z"/>
<path d="M288 947h1zM288 947h1z"/>
<path d="M288 948h1zM288 948h1z"/>
<path d="M288 947h1zM288 947h1z"/>
<path d="M288 948h1zM288 948h1z"/>
<path d="M288 947h1zM288 947h1z"/>
<path d="M288 948h1zM288 948h1z"/>
<path d="M288 947h1zM288 947h1z"/>
<path d="M288 948h1zM288 948h1z"/>
<path d="M288 947h1zM288 947h1z"/>
<path d="M288 948h1zM288 948h1z"/>
<path d="M288 947h1zM288 947h1z"/>
<path d="M288 948h1zM288 948h1z"/>
<path d="M288 947h1zM288 947h1z"/>
<path d="M288 948h1zM288 948h1z"/>
<path d="M288 947h1zM288 947h1z"/>
<path d="M287 947h2zM287 947h2z"/>
<path d="M287 948h2zM287 948h2z"/>
<path d="M288 948h1zM288 948h1z"/>
<path d="M287 947h2zM287 947h2z"/>
<path d="M287 947h2zM287 947h2z"/>
<path d="M287 947l2 1zM287 947l2 1z"/>
<path d="M287 948h2zM287 948h2z"/>
<path d="M287 948h2zM287 948h2z"/>
<path d="M255 966h1zM255 966h1z"/>
<path d="M255 966h1zM255 966h1z"/>
<path d="M255 968h1zM255 968h1z"/>
<path d="M255 966h1zM255 966h1z"/>
<path d="M255 968h1zM255 968h1z"/>
<path d="M255 966l1 1zM255 966l1 1z"/>
<path d="M255 968h1zM255 968h1z"/>
<path d="M255 967h1zM255 967h1z"/>
<path d="M255 968h1zM255 968h1z"/>
<path d="M255 967h1zM255 967h1z"/>
<path d="M255 968h1zM255 968h1z"/>
<path d="M255 967h1zM255 967h1z"/>
<path d="M255 968h1zM255 968h1z"/>
<path d="M255 967h1zM255 967h1z"/>
<path d="M255 968h1zM255 968h1z"/>
<path d="M255 967h1zM255 967h1z"/>
<path d="M255 968h1zM255 968h1z"/>
<path d="M255 967h1zM255 967h1z"/>
<path d="M255 968h1zM255 968h1z"/>
<path d="M255 967h1zM255 967h1z"/>
<path d="M255 967h1zM255 967h1z"/>
<path d="M255 967l1 1zM255 967l1 1z"/>
<path d="M255 968h1zM255 968h1z"/>
<path d="M255 967h1zM255 967h1z"/>
<path d="M255 967h1zM255 967h1z"/>
<path d="M255 967h1zM255 967h1z"/>
<path d="M255 967h1zM255 967h1z"/>
<path d="M255 967h1zM255 967h1z"/>
<path d="M263 1050h1zM263 1050h1z"/>
<path d="M263 1050h1zM263 1050h1z"/>
<path d="M263 1052h1zM263 1052h1z"/>
<path d="M263 1050h1zM263 1050h1z"/>
<path d="M263 1052h1zM263 1052h1z"/>
<path d="M263 1050h1zM263 1050h1z"/>
<path d="M263 1052h1zM263 1052h1z"/>
<path d="M263 1050h1zM263 1050h1z"/>
<path d="M263 1052h1zM263 1052h1z"/>
<path d="M263 1050h1zM263 1050h1z"/>
<path d="M263 1052h1zM263 1052h1z"/>
<path d="M263 1050h1zM263 1050h1z"/>
<path d="M263 1051h1zM263 1051l1 1z"/>
<path d="M263 1050h1zM263 1050h1z"/>
<path d="M263 1051h1zM263 1051h1z"/>
<path d="M263 1050l1 1zM263 1050l1 1z"/>
<path d="M263 1051h1zM263 1051h1z"/>
<path d="M263 1051h1zM263 1051h1z"/>
<path d="M263 1051h1zM263 1051h1z"/>
<path d="M263 1051h1zM263 1051h1z"/>
<path d="M263 1051h1zM263 1051h1z"/>
<path d="M263 1051h1zM263 1051h1z"/>
<path d="M263 1051h1zM263 1051h1z"/>
<path d="M263 1051h1zM263 1051h1z"/>
<path d="M263 1051h1zM263 1051h1z"/>
<path d="M263 1051h1zM263 1051h1z"/>
<path d="M263 1051h1zM263 1051h1z"/>
<path d="M263 1051h1zM263 1051h1z"/>
<path d="M288 1053h1zM288 1053h1z"/>
<path d="M288 1053h1zM288 1053h1z"/>
<path d="M288 1053l1 1zM288 1054h1z"/>
<path d="M288 1055h1zM288 1055h1z"/>
<path d="M288 1054h1zM288 1054h1z"/>
<path d="M288 1055h1zM288 1055h1z"/>
<path d="M288 1054h1zM288 1054h1z"/>
<path d="M288 1055h1zM288 1055h1z"/>
<path d="M288 1054h1zM288 1054h1z"/>
<path d="M288 1055h1zM288 1055h1z"/>
<path d="M288 1054h1zM288 1054h1z"/>
<path d="M288 1055h1zM288 1055h1z"/>
<path d="M288 1054h1zM288 1054h1z"/>
<path d="M288 1055h1zM288 1055h1z"/>
<path d="M288 1054h1zM288 1054h1z"/>
<path d="M288 1055h1zM288 1055h1z"/>
<path d="M288 1054h1zM288 1054h1z"/>
<path d="M288 1055h1zM288 1055h1z"/>
<path d="M288 1054h1zM288 1054h1z"/>
<path d="M287 1054h2zM287 1054h2z"/>
<path d="M287 1054l2 1zM287 1054l2 1z"/>
<path d="M288 1055h1zM288 1055h1z"/>
<path d="M287 1054h2zM287 1054h2z"/>
<path d="M287 1054h2zM287 1054h2z"/>
<path d="M287 1054h2zM287 1054h2z"/>
<path d="M287 1054h2zM287 1054h2z"/>
<path d="M287 1054h2zM287 1054h2z"/>
<path d="M255 1073h1zM255 1073h1z"/>
<path d="M255 1073h1zM255 1073h1z"/>
<path d="M255 1075h1zM255 1075h1z"/>
<path d="M255 1073h1zM255 1073h1z"/>
<path d="M255 1075h1zM255 1075h1z"/>
<path d="M255 1073h1zM255 1073h1z"/>
<path d="M255 1075h1zM255 1075h1z"/>
<path d="M255 1073h1zM255 1073h1z"/>
<path d="M255 1075h1zM255 1075h1z"/>
<path d="M255 1073h1zM255 1073h1z"/>
<path d="M255 1075h1zM255 1075h1z"/>
<path d="M255 1073h1zM255 1073h1z"/>
<path d="M255 1074h1zM255 1074l1 1z"/>
<path d="M255 1073l1 1zM255 1073l1 1z"/>
<path d="M255 1074h1zM255 1074h1z"/>
<path d="M255 1074h1zM255 1074h1z"/>
<path d="M255 1074h1zM255 1074h1z"/>
<path d="M255 1074h1zM255 1074h1z"/>
<path d="M255 1074h1zM255 1074h1z"/>
<path d="M255 1074h1zM255 1074h1z"/>
<path d="M255 1074h1zM255 1074h1z"/>
<path d="M255 1074h1zM255 1074h1z"/>
<path d="M255 1074h1zM255 1074h1z"/>
<path d="M255 1074h1zM255 1074h1z"/>
<path d="M255 1074h1zM255 1074h1z"/>
<path d="M255 1074h1zM255 1074h1z"/>
<path d="M255 1074h1zM255 1074h1z"/>
<path d="M255 1074h1zM255 1074h1z"/>
</g>
<g fill="none" stroke="#f7941d" stroke-width=".54">
<path d="M446 239h45M447 392h46M447 401h39M447 421h39M447 495h46M447 505h38M447 524h38M446 840h45M447 953h46M447 963h39M447 982h39M447 1057h46"/>
<path d="M447 1066h38M447 1086h38"/>
</g>
<g font-size="16.1" fill="#f0f">
<text x="223" y="48">ДЛЯ ЮНИТ-М300-Т</text>
<text x="220" y="667">ДЛЯ ЮНИТ-М300-Т2</text>
</g>
<g font-size="16.1" fill="#0f0">
<text x="185" y="74">Логика отключения Т 35 (ЛО Т)</text>
<text x="237" y="87">(TOFFLVLGC)</text>
<text x="185" y="698">Логика отключения Т 35 (ЛО Т)</text>
<text x="237" y="711">(TOFFLVLGC)</text>
</g>
<g font-size="8" fill="#f7941d">
<text x="241" y="105">ЛО Т (TJNTPTRC) PTRC1</text>
<text x="423" y="237">SGF1 - Ввод_функции - Ввод функции в работу (Не предусмотрено/ Предусмотренно)</text>
<text x="235" y="365">ЗАПВ (JNTRBRE) RBRE1</text>
<text x="424" y="390">SGF1 - Ввод_функции - Ввод функции в работу (Не предусмотрено/ Предусмотренно)</text>
<text x="424" y="400">SGF2 - ЗАПВ_МТЗ2 - Запрет АПВ при срабатывании МТЗ 2 ст.</text>
<text x="447" y="409">(Не предусмотрено/ Предусмотрено)</text>
<text x="424" y="419">SGF3 - ЗАПВ_МТЗ3 - Запрет АПВ при срабатывании МТЗ 3 ст.</text>
<text x="447" y="429">(Не предусмотрено/ Предусмотрено)</text>
<text x="225" y="472">ЗАВР (BTS1RBLC) LVCBRBLC1</text>
<text x="424" y="493">SGF1 - Ввод_функции - Ввод функции в работу (Не предусмотрено/ Предусмотренно)</text>
<text x="424" y="503">SGF2 - ЗАВР_МТЗ2 - Запрет АВР при срабатывании МТЗ 2 ст.</text>
<text x="447" y="513">(Не предусмотрено/ Предусмотрено)</text>
<text x="424" y="522">SGF3 - ЗАВР_МТЗ3 - Запрет АВР при срабатывании МТЗ 3 ст.</text>
<text x="447" y="532">(Не предусмотрено/ Предусмотрено)</text>
<text x="241" y="730">ЛО Т (TJNTPTRC) PTRC1</text>
<text x="423" y="838">SGF1 - Ввод_функции - Ввод функции в работу (Не предусмотрено/ Предусмотренно)</text>
<text x="235" y="927">ЗАПВ (JNTRBRE) RBRE1</text>
<text x="424" y="952">SGF1 - Ввод_функции - Ввод функции в работу (Не предусмотрено/ Предусмотренно)</text>
<text x="424" y="961">SGF2 - ЗАПВ_МТЗ2 - Запрет АПВ при срабатывании МТЗ 2 ст.</text>
<text x="447" y="971">(Не предусмотрено/ Предусмотрено)</text>
<text x="424" y="981">SGF3 - ЗАПВ_МТЗ3 - Запрет АПВ при срабатывании МТЗ 3 ст.</text>
<text x="447" y="990">(Не предусмотрено/ Предусмотрено)</text>
<text x="225" y="1033">ЗАВР (BTS1RBLC) LVCBRBLC1</text>
<text x="424" y="1055">SGF1 - Ввод_функции - Ввод функции в работу (Не предусмотрено/ Предусмотренно)</text>
<text x="424" y="1065">SGF2 - ЗАВР_МТЗ2 - Запрет АВР при срабатывании МТЗ 2 ст.</text>
<text x="447" y="1074">(Не предусмотрено/ Предусмотрено)</text>
<text x="424" y="1084">SGF3 - ЗАВР_МТЗ3 - Запрет АВР при срабатывании МТЗ 3 ст.</text>
<text x="447" y="1094">(Не предусмотрено/ Предусмотрено)</text>
</g>
<g font-size="5.3">
<text x="183" y="125">Вывод терминала</text>
<text x="348" y="125">ЛО Т / ЛО: Ввод</text>
<text x="192" y="138">ОВ ЛО Т</text>
<text x="343" y="143">Оперативный вывод</text>
<text x="353" y="139">ЛО Т / ЛО:</text>
<text x="188" y="151">ОВ ЛО Т / ЛО</text>
<text x="348" y="158">ЛО Т / ЛО: Пуск</text>
<text x="177" y="162">ТО: Срабатывание</text>
<text x="187" y="172">МТЗ 1 ст:</text>
<text x="353" y="173">ЛО Т / ЛО:</text>
<text x="181" y="176">Срабатывание</text>
<text x="349" y="178">Срабатывание</text>
<text x="176" y="185">ЛЗТ: Срабатывание</text>
<text x="180" y="195">ЛО ГЗоткл / ЛО:</text>
<text x="181" y="199">Срабатывание</text>
<text x="181" y="206">ЛО ГЗсигн / ЛО:</text>
<text x="181" y="211">Срабатывание</text>
<text x="180" y="218">ЛО ГЗ РПН / ЛО:</text>
<text x="181" y="222">Срабатывание</text>
<text x="181" y="234">Срабатывание</text>
<text x="188" y="229">ЛО ДТм:</text>
<text x="181" y="245">Срабатывание</text>
<text x="188" y="241">ЛО ДТо:</text>
<text x="181" y="257">Срабатывание</text>
<text x="189" y="252">ЛО РД:</text>
<text x="189" y="264">ЛО ПК:</text>
<text x="181" y="268">Срабатывание</text>
<text x="189" y="275">ЛО ОК:</text>
<text x="181" y="280">Срабатывание</text>
<text x="174" y="287">ЛО ДУм расширителя:</text>
<text x="181" y="291">Срабатывание</text>
<text x="178" y="300">ЗП: Сраб. на откл</text>
<text x="176" y="312">ЗОП: Срабатывание</text>
<text x="187" y="323">МТЗ 2 ст:</text>
<text x="181" y="327">Срабатывание</text>
<text x="187" y="334">МТЗ 3 ст:</text>
<text x="181" y="339">Срабатывание</text>
<text x="183" y="381">Вывод терминала</text>
<text x="345" y="387">ЛО Т / ЗАПВ: Ввод</text>
<text x="192" y="397">ОВ ЛО Т</text>
<text x="351" y="402">ЛО Т / ЗАПВ:</text>
<text x="343" y="406">Оперативный вывод</text>
<text x="185" y="414">ОВ ЛО Т / ЗАПВ</text>
<text x="343" y="425">ЛО Т / ЗАПВ: Запрет</text>
<text x="182" y="430">ЛО Т / ЛО: Пуск</text>
<text x="359" y="429">АПВ</text>
<text x="183" y="444">Срабатывание</text>
<text x="188" y="439">МТЗ 2 ст:</text>
<text x="183" y="455">Срабатывание</text>
<text x="188" y="451">МТЗ 3 ст:</text>
<text x="183" y="488">Вывод терминала</text>
<text x="345" y="494">ЛО Т / ЗАВР: Ввод</text>
<text x="192" y="504">ОВ ЛО Т</text>
<text x="351" y="508">ЛО Т / ЗАВР:</text>
<text x="343" y="513">Оперативный вывод</text>
<text x="185" y="520">ОВ ЛО Т / ЗАВР</text>
<text x="343" y="531">ЛО Т / ЗАВР: Запрет</text>
<text x="188" y="538">МТЗ 2 ст:</text>
<text x="360" y="536">АВР</text>
<text x="183" y="542">Срабатывание</text>
<text x="188" y="549">МТЗ 3 ст:</text>
<text x="183" y="554">Срабатывание</text>
<text x="183" y="749">Вывод терминала</text>
<text x="348" y="749">ЛО Т / ЛО: Ввод</text>
<text x="192" y="762">ОВ ЛО Т</text>
<text x="343" y="767">Оперативный вывод</text>
<text x="353" y="763">ЛО Т / ЛО:</text>
<text x="188" y="775">ОВ ЛО Т / ЛО</text>
<text x="348" y="782">ЛО Т / ЛО: Пуск</text>
<text x="177" y="787">ТО: Срабатывание</text>
<text x="187" y="796">МТЗ 1 ст:</text>
<text x="353" y="797">ЛО Т / ЛО:</text>
<text x="181" y="800">Срабатывание</text>
<text x="349" y="802">Срабатывание</text>
<text x="176" y="810">ЛЗТ: Срабатывание</text>
<text x="180" y="819">ЛО ГЗоткл / ЛО:</text>
<text x="181" y="823">Срабатывание</text>
<text x="181" y="830">ЛО ГЗсигн / ЛО:</text>
<text x="181" y="835">Срабатывание</text>
<text x="180" y="842">ЛО ГЗ РПН / ЛО:</text>
<text x="181" y="846">Срабатывание</text>
<text x="178" y="855">ЗП: Сраб. на откл</text>
<text x="176" y="867">ЗОП: Срабатывание</text>
<text x="187" y="880">МТЗ 2 ст:</text>
<text x="181" y="884">Срабатывание</text>
<text x="187" y="891">МТЗ 3 ст:</text>
<text x="181" y="895">Срабатывание</text>
<text x="183" y="942">Вывод терминала</text>
<text x="345" y="949">ЛО Т / ЗАПВ: Ввод</text>
<text x="192" y="959">ОВ ЛО Т</text>
<text x="351" y="963">ЛО Т / ЗАПВ:</text>
<text x="343" y="968">Оперативный вывод</text>
<text x="185" y="975">ОВ ЛО Т / ЗАПВ</text>
<text x="343" y="986">ЛО Т / ЗАПВ: Запрет</text>
<text x="182" y="992">ЛО Т / ЛО: Пуск</text>
<text x="359" y="991">АПВ</text>
<text x="188" y="1001">МТЗ 2 ст:</text>
<text x="183" y="1006">Срабатывание</text>
<text x="188" y="1013">МТЗ 3 ст:</text>
<text x="183" y="1017">Срабатывание</text>
<text x="183" y="1049">Вывод терминала</text>
<text x="345" y="1056">ЛО Т / ЗАВР: Ввод</text>
<text x="192" y="1066">ОВ ЛО Т</text>
<text x="351" y="1070">ЛО Т / ЗАВР:</text>
<text x="343" y="1074">Оперативный вывод</text>
<text x="185" y="1082">ОВ ЛО Т / ЗАВР</text>
<text x="343" y="1093">ЛО Т / ЗАВР: Запрет</text>
<text x="360" y="1097">АВР</text>
<text x="188" y="1100">МТЗ 2 ст:</text>
<text x="183" y="1104">Срабатывание</text>
<text x="183" y="1116">Срабатывание</text>
<text x="188" y="1111">МТЗ 3 ст:</text>
</g>
<g font-size="4.1">
<text x="275" y="118">&amp;</text>
<text x="242" y="138">1</text>
<text x="319" y="134">&amp;</text>
<text x="265" y="159">1</text>
<text x="295" y="172">1</text>
<text x="319" y="169">&amp;</text>
<text x="265" y="323">1</text>
<text x="275" y="381">&amp;</text>
<text x="242" y="397">1</text>
<text x="299" y="397">&amp;</text>
<text x="299" y="420">&amp;</text>
<text x="275" y="428">1</text>
<text x="275" y="487">&amp;</text>
<text x="242" y="504">1</text>
<text x="299" y="504">&amp;</text>
<text x="299" y="527">&amp;</text>
<text x="275" y="535">1</text>
<text x="275" y="742">&amp;</text>
<text x="242" y="762">1</text>
<text x="319" y="758">&amp;</text>
<text x="265" y="783">1</text>
<text x="295" y="796">1</text>
<text x="319" y="793">&amp;</text>
<text x="265" y="880">1</text>
<text x="275" y="942">&amp;</text>
<text x="242" y="959">1</text>
<text x="299" y="959">&amp;</text>
<text x="299" y="982">&amp;</text>
<text x="275" y="990">1</text>
<text x="275" y="1049">&amp;</text>
<text x="242" y="1066">1</text>
<text x="299" y="1066">&amp;</text>
<text x="299" y="1089">&amp;</text>
<text x="275" y="1097">1</text>
</g>
<g font-size="4">
<text x="250" y="113">SGF1</text>
<text x="250" y="376">SGF1</text>
<text x="236" y="433">SGF2</text>
<text x="245" y="445">SGF3</text>
<text x="250" y="483">SGF1</text>
<text x="236" y="532">SGF2</text>
<text x="245" y="543">SGF3</text>
<text x="250" y="737">SGF1</text>
<text x="250" y="937">SGF1</text>
<text x="236" y="995">SGF2</text>
<text x="245" y="1006">SGF3</text>
<text x="250" y="1044">SGF1</text>
<text x="236" y="1093">SGF2</text>
<text x="245" y="1105">SGF3</text>
</g>
<g font-size="2.9">
<text x="242" y="116">&quot;0&quot;</text>
<text x="250" y="118">0</text>
<text x="242" y="121">&quot;1&quot;</text>
<text x="250" y="122">1</text>
<text x="242" y="384">&quot;1&quot;</text>
<text x="242" y="379">&quot;0&quot;</text>
<text x="250" y="380">0</text>
<text x="250" y="385">1</text>
<text x="228" y="436">&quot;0&quot;</text>
<text x="236" y="438">0</text>
<text x="236" y="443">1</text>
<text x="238" y="448">&quot;0&quot;</text>
<text x="246" y="449">0</text>
<text x="246" y="454">1</text>
<text x="242" y="485">&quot;0&quot;</text>
<text x="242" y="491">&quot;1&quot;</text>
<text x="250" y="487">0</text>
<text x="250" y="492">1</text>
<text x="228" y="535">&quot;0&quot;</text>
<text x="236" y="536">0</text>
<text x="236" y="541">1</text>
<text x="238" y="546">&quot;0&quot;</text>
<text x="246" y="548">0</text>
<text x="246" y="553">1</text>
<text x="242" y="740">&quot;0&quot;</text>
<text x="250" y="742">0</text>
<text x="242" y="745">&quot;1&quot;</text>
<text x="250" y="747">1</text>
<text x="242" y="940">&quot;0&quot;</text>
<text x="250" y="942">0</text>
<text x="242" y="945">&quot;1&quot;</text>
<text x="250" y="947">1</text>
<text x="228" y="998">&quot;0&quot;</text>
<text x="236" y="999">0</text>
<text x="236" y="1004">1</text>
<text x="238" y="1009">&quot;0&quot;</text>
<text x="246" y="1011">0</text>
<text x="246" y="1016">1</text>
<text x="242" y="1047">&quot;0&quot;</text>
<text x="250" y="1049">0</text>
<text x="242" y="1052">&quot;1&quot;</text>
<text x="250" y="1054">1</text>
<text x="228" y="1096">&quot;0&quot;</text>
<text x="236" y="1098">0</text>
<text x="236" y="1103">1</text>
<text x="238" y="1108">&quot;0&quot;</text>
<text x="246" y="1109">0</text>
<text x="246" y="1114">1</text>
</g>
</svg>
